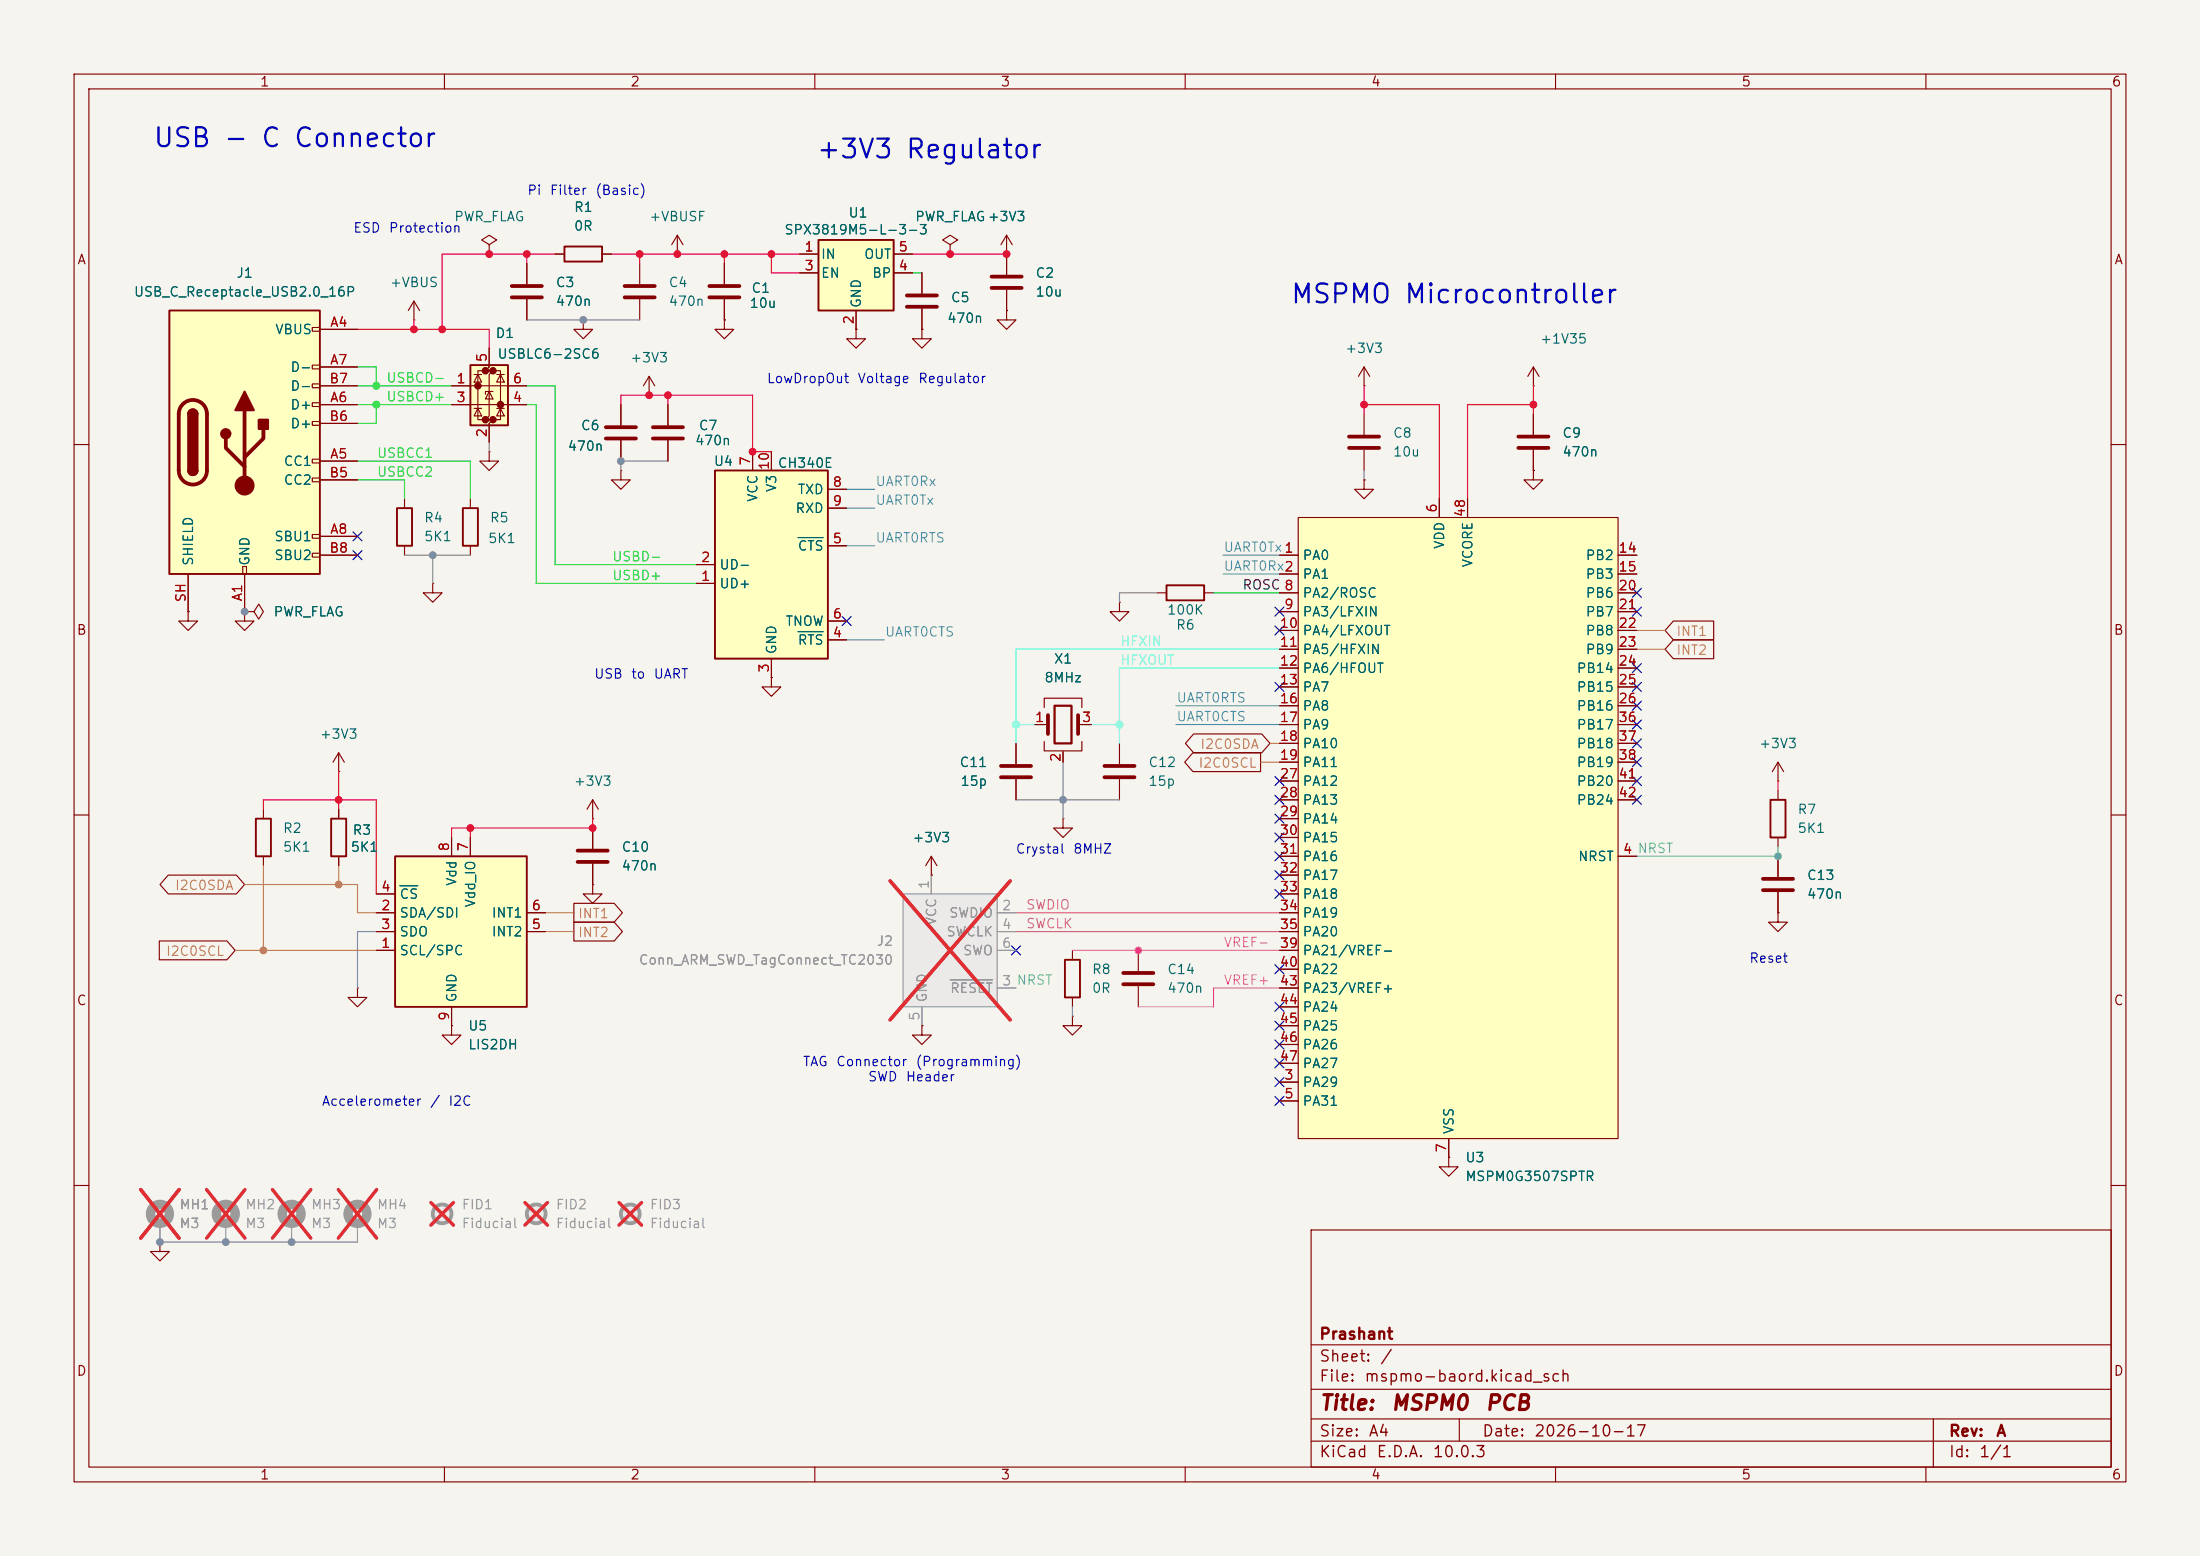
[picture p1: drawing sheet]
<svg xmlns="http://www.w3.org/2000/svg" width="297mm" height="210mm" viewBox="0 0 297 210" stroke-linecap="round" stroke-linejoin="round" font-family="sans-serif">
<path d="M0 0h297v210h-297z" fill="#f5f4ef" stroke="#f5f4ef" stroke-width=".14"/>
<g fill="none" stroke="#840000" stroke-width=".15">
<path d="M10 10h277v190h-277zM12 12h273v186h-273zM60 10v2M110 10v2M160 10v2M210 10v2M260 10v2M135.9 34.3h.1M135.9 31.8l-.8 1.2M135.9 31.8l.8 1.2M135.9 31.8v2.5M83.8 54.6v2.8"/>
<path d="M83.8 59.4v2.8M87.6 53.3h.1M87.6 50.8l-.7 1.3M87.6 50.8l.8 1.3M87.6 50.8v2.5M10 60h2M66 61v1.2h1.3l-1.3 1.3-1.2-1.3h1.2M66 61h.1M285 60h2M156.2 80h1.3M162.6 80h1.2M10 110h2"/>
<path d="M285 110h2M10 160h2M177 166h108v32h-108zM285 160h2M60 198v2M110 198v2M160 198v2M177 194.5h108M177 191.5h108M177 187.5h108M177 181.5h108M197 191.5v3"/>
<path d="M210 198v2M260 198v2M261 191.5v6.5"/>
</g>
<path d="M81.8 57.7h4.1M81.8 59.2h4.1" fill="none" stroke="#840000" stroke-width=".51"/>
<path d="M157.5 79h5.1v2h-5.1z" fill="none" stroke="#840000" stroke-width=".25"/>
<path d="M110.5 32.4h10.1v9.5h-10.1z" fill="#ffffc2"/>
<path d="M110.5 32.4h10.1v9.5h-10.1z" fill="none" stroke="#840000" stroke-width=".25"/>
<g fill="none" stroke="#840000" stroke-width=".15">
<path d="M107.9 34.3h2.6M107.9 36.8h2.6M120.6 34.3h2.6M120.6 36.8h2.6M124.5 36.8v2.8M135.9 34.3v2.8M135.9 39.1v2.8M115.6 44.5v1.2h1.2l-1.2 1.3-1.3-1.3h1.3M115.6 44.5h.1M115.6 41.9v2.6M124.5 44.5v1.2h1.2l-1.2 1.3-1.3-1.3h1.3M124.5 44.5h.1"/>
<path d="M124.5 41.7v2.8M135.9 41.9v1.3h1.3l-1.3 1.3-1.3-1.3h1.3M135.9 41.9h.1M104.1 91.4v1.3h1.3l-1.3 1.3-1.2-1.3h1.2M104.1 91.4h.1M45.7 104.1h.1M45.7 101.6l-.7 1.3M45.7 101.6l.8 1.3M45.7 101.6v2.5M80 110.5h.1M80 108l-.8 1.2M80 108l.8 1.2"/>
<path d="M80 108v2.5"/>
</g>
<path d="M122.4 39.9h4.1M133.9 38.9h4M133.9 37.3h4M122.4 41.4h4.1" fill="none" stroke="#840000" stroke-width=".51"/>
<path d="M96.5 63.5h15.3v25.4h-15.3z" fill="#ffffc2"/>
<path d="M53.6 68.6h2v5.1h-2zM96.5 63.5h15.3v25.4h-15.3zM34.5 110.5h2.1v5.1h-2.1zM44.7 110.5h2v5.1h-2zM239 108h2v5h-2z" fill="none" stroke="#840000" stroke-width=".25"/>
<g fill="none" stroke="#840000" stroke-width=".15">
<path d="M97.8 35.6v2.8M97.8 43.2v1.3h1.3l-1.3 1.2-1.3-1.2h1.3M97.8 43.2h.1M97.8 40.4v2.8M54.6 67.3v1.3M54.6 73.7v1.2M58.4 78.7v1.3h1.3l-1.3 1.3-1.3-1.3h1.3M58.4 78.7h.1M94 78.7h2.5M94 76.2h2.5M101.6 61v2.5M104.1 61v2.5"/>
<path d="M111.8 73.7h2.5M111.8 66h2.5M111.8 68.6h2.5M104.1 88.9v2.5M111.8 86.4h2.5M111.8 83.8h2.5M35.6 109.2v1.3M35.6 115.6v1.2M45.7 109.2v1.3M45.7 115.6v1.2M80 111.8v2.8M80 116.6v2.8"/>
<path d="M151.1 100.3v2.8M151.1 105.2v2.8M240 105.4h.1M240 102.9l-.7 1.2M240 102.9l.8 1.2M240 102.9v2.5M240 106.7v1.3M240 113v1.3M153.7 128.3v2.8M153.7 133.1v2.8"/>
</g>
<path d="M107.7 72.6h3.4M107.7 85.3h3.4" fill="none" stroke="#006464" stroke-width=".15"/>
<path d="M95.8 38.6h4M95.8 40.1h4M78 114.8h4M78 116.3h4M149.1 103.4h4.1M149.1 104.9h4.1M151.6 131.3h4.1M151.6 132.8h4.1" fill="none" stroke="#840000" stroke-width=".51"/>
<path d="M175.3 69.9h43.1v83.8h-43.1z" fill="#ffffc2"/>
<g fill="none" stroke="#840000" stroke-width=".15">
<path d="M172.7 74.9h2.6M172.7 77.5h2.6M175.3 69.9h43.1v83.8h-43.1zM194.3 67.3v2.6M198.1 67.3v2.6M218.4 74.9h2.6M218.4 77.5h2.6M172.7 80h2.6M172.7 82.6h2.6M172.7 85.1h2.6M172.7 87.6h2.6M172.7 90.2h2.6"/>
<path d="M172.7 92.7h2.6M172.7 95.3h2.6M172.7 97.8h2.6M218.4 80h2.6M218.4 82.6h2.6M218.4 85.1h2.6M218.4 87.6h2.6M218.4 90.2h2.6M218.4 92.7h2.6M218.4 95.3h2.6M218.4 97.8h2.6M172.7 115.6h2.6"/>
<path d="M172.7 100.3h2.6M172.7 102.9h2.6M172.7 105.4h2.6M172.7 108h2.6M172.7 110.5h2.6M172.7 113h2.6M172.7 118.1h2.6M218.4 115.6h2.6M218.4 100.3h2.6M218.4 102.9h2.6M218.4 105.4h2.6M218.4 108h2.6"/>
<path d="M172.7 120.7h2.6M172.7 123.2h2.6M172.7 125.7h2.6M172.7 130.8h2.6M172.7 135.9h2.6M172.7 138.4h2.6M172.7 128.3h2.6M172.7 133.4h2.6M172.7 146.1h2.6M172.7 148.6h2.6M172.7 141h2.6M172.7 143.5h2.6"/>
<path d="M195.6 156.2v1.3h1.2l-1.2 1.3-1.3-1.3h1.3M195.6 156.2h.1M195.6 153.7v2.5"/>
</g>
<path d="M22.9 41.9h20.3v35.6h-20.3z" fill="#ffffc2"/>
<g fill="none" stroke="#840000" stroke-width=".15">
<path d="M42.2 54.4h1v.5h-1zM42.2 44.2h1v.5h-1zM42.2 49.3h1v.5h-1zM42.2 51.8h1v.5h-1zM42.2 56.9h1v.5h-1zM43.2 44.5h5.1M43.2 54.6h5.1M43.2 49.5h5.1M43.2 57.2h5.1M43.2 52.1h5.1M207 55.9v2.8M25.4 77.5v5.1"/>
<path d="M32.8 76.5h.5v1h-.5zM33 77.5v5.1M42.2 62h1v.5h-1zM42.2 64.5h1v.5h-1zM42.2 72.1h1v.5h-1zM42.2 74.7h1v.5h-1zM43.2 62.2h5.1M43.2 72.4h5.1M43.2 64.8h5.1M43.2 74.9h5.1M207 63.5v1.3h1.3l-1.3 1.2-1.3-1.2h1.3M207 63.5h.1"/>
<path d="M207 60.7v2.8M25.4 82.6v1.2h1.3l-1.3 1.3-1.3-1.3h1.3M25.4 82.6h.1M33 82.6v1.2h1.3l-1.3 1.3-1.3-1.3h1.3M33 82.6h.1M33 82.6h1.3l.6-1.1 .7 1.1-.7 1-.6-1M240 115.6v2.8M240 123.2v1.3h1.3l-1.3 1.2-1.2-1.2h1.2M240 123.2h.1M240 120.4v2.8"/>
</g>
<path d="M22.9 41.9h20.3v35.6h-20.3zM25.4 55.9a.64 .64 0 0 1 .6-.7 .64 .64 0 0 1 .7 .7M25.4 63.5a.64 .64 0 0 0 .6 .6 .64 .64 0 0 0 .7-.6" fill="none" stroke="#840000" stroke-width=".25"/>
<path d="M24.7 54.5a1.9 1.9 0 0 1 2.1-.4 1.9 1.9 0 0 1 1.1 1.8v7.6a1.91 1.91 0 0 1-1.9 1.9 1.91 1.91 0 0 1-1.9-1.9v-7.6a1.9 1.9 0 0 1 .6-1.4zM30.5 59.2v1.3l2.5 2.5M33 55.4v10.1M35.6 57.9v1.3l-2.6 2.5M205 58.9h4M205 60.5h4M238 118.6h4.1M238 120.1h4.1" fill="none" stroke="#840000" stroke-width=".51"/>
<g fill="#840000" stroke="#840000" stroke-width=".25">
<path d="M25.4 55.9h1.3v7.6h-1.3z"/>
<path d="M25.6 55.4a.64 .64 0 0 1 .7-.1 .64 .64 0 0 1 .4 .6h-1.3z"/>
<path d="M25.4 63.5h1.3a.64 .64 0 0 1-.7 .6 .64 .64 0 0 1-.6-.6z"/>
<path d="M33 52.8l1.3 2.6h-2.6z"/>
<path d="M34.9 56.6h1.3v1.3h-1.3z"/>
<circle cx="30.5" cy="58.5" r=".63"/>
</g>
<circle cx="33" cy="65.5" r="1.27" fill="#840000" stroke="#840000" stroke-width=".15"/>
<circle cx="48.3" cy="163.8" r="1.27" fill="none" stroke="#9c9b98" stroke-width="1.3"/>
<path d="M48.3 165.1v2.5" fill="none" stroke="#9c9b98" stroke-width=".15"/>
<path d="M45.7 160.6l5.2 6.5M50.9 160.6l-5.2 6.5M58.2 162.3l3 3.1M61.2 162.3l-3 3.1M70.9 162.3l3 3.1M73.9 162.3l-3 3.1M83.6 162.3l3 3.1M86.6 162.3l-3 3.1" fill="none" stroke="#e12e31" stroke-width=".46"/>
<g fill="#ebeae8" stroke="#ebeae8" stroke-width=".14">
<circle cx="59.7" cy="163.8" r="1.27"/>
<circle cx="72.4" cy="163.8" r="1.27"/>
<circle cx="85.1" cy="163.8" r="1.27"/>
</g>
<g fill="none" stroke="#9c9b98" stroke-width=".51">
<circle cx="59.7" cy="163.8" r="1.27"/>
<circle cx="72.4" cy="163.8" r="1.27"/>
<circle cx="85.1" cy="163.8" r="1.27"/>
</g>
<path d="M121.9 120.7h12.7v15.2h-12.7z" fill="#ebeae8"/>
<path d="M125.7 118.1v2.6M121.9 120.7h12.7v15.2h-12.7zM124.5 135.9v2.5M134.6 123.2h2.6M134.6 133.4h2.6M134.6 125.7h2.6M134.6 128.3h2.6" fill="none" stroke="#9c9b98" stroke-width=".15"/>
<path d="M128.3 132.2h5.7" fill="none" stroke="#939391" stroke-width=".15"/>
<path d="M120.2 118.9l16.2 18.7M136.4 118.9l-16.2 18.7" fill="none" stroke="#e12e31" stroke-width=".46"/>
<path d="M55.9 43.2h.1M55.9 40.6l-.8 1.3M55.9 40.6l.7 1.3M55.9 40.6v2.6" fill="none" stroke="#840000" stroke-width=".15"/>
<path d="M63.5 49.3h5.1v8.1h-5.1z" fill="#ffffc2"/>
<g fill="#840000" stroke="#840000" stroke-width=".51">
<circle cx="64.5" cy="52.1" r=".25"/>
<circle cx="65.5" cy="50" r=".25"/>
<circle cx="65.5" cy="56.6" r=".25"/>
<circle cx="66.5" cy="50" r=".25"/>
<circle cx="66.5" cy="56.6" r=".25"/>
<circle cx="67.6" cy="54.6" r=".25"/>
</g>
<g fill="none" stroke="#840000" stroke-width=".15">
<path d="M61 52.1h10.1M61 54.6h10.1M64 55.1h1M64 50.5h1M64.5 50.5l.5 1.1h-1zM64.5 55.1l.5 1h-1zM65.5 50h-1v6.6h1M66 47v2.5l-.5 .5h1l-.5 .5v5.6l-.5 .5h1l-.5 .6v2.5M66 52.8l.5 1h-1zM66.5 52.8h-1v.4M66.5 50h1.1v6.6h-1.1M67.1 55.1h1"/>
<path d="M67.1 50.5h1M67.6 50.5l.5 1.1h-1zM67.6 55.1l.5 1h-1zM184.1 55.9v2.8M184.1 60.7v2.8M151.1 81.3v1.3h1.3l-1.3 1.2-1.2-1.2h1.2M151.1 81.3h.1M48.3 133.4v1.2h1.2l-1.2 1.3-1.3-1.3h1.3M48.3 133.4h.1M21.6 167.6v1.3h1.3l-1.3 1.3-1.3-1.3h1.3M21.6 167.6h.1"/>
</g>
<path d="M63.5 49.3h5.1v8.1h-5.1z" fill="none" stroke="#840000" stroke-width=".25"/>
<path d="M182.1 58.9h4.1M182.1 60.5h4.1" fill="none" stroke="#840000" stroke-width=".51"/>
<g fill="none" stroke="#9c9b98" stroke-width="1.3">
<circle cx="21.6" cy="163.8" r="1.27"/>
<circle cx="30.5" cy="163.8" r="1.27"/>
<circle cx="39.4" cy="163.8" r="1.27"/>
</g>
<path d="M21.6 165.1v2.5M30.5 165.1v2.5M39.4 165.1v2.5" fill="none" stroke="#9c9b98" stroke-width=".15"/>
<path d="M19 160.6l5.2 6.5M24.2 160.6l-5.2 6.5M27.9 160.6l5.2 6.5M33.1 160.6l-5.2 6.5M36.8 160.6l5.2 6.5M42 160.6l-5.2 6.5" fill="none" stroke="#e12e31" stroke-width=".46"/>
<path d="M53.3 115.6h17.8v20.3h-17.8z" fill="#ffffc2"/>
<path d="M76.2 33.3h5.1v2h-5.1zM62.5 68.6h2v5.1h-2zM53.3 115.6h17.8v20.3h-17.8zM143.8 129.5h2v5.1h-2z" fill="none" stroke="#840000" stroke-width=".25"/>
<g fill="none" stroke="#840000" stroke-width=".15">
<path d="M66 33l1.1-.6-1.1-.6-1 .6 1 .6v1.3M66 34.3h.1M71.1 35.6v2.8M74.9 34.3h1.3M81.3 34.3h1.2M86.4 35.6v2.8M91.4 34.3h.1M91.4 31.8l-.7 1.2M91.4 31.8l.8 1.2M91.4 31.8v2.5M97.8 35.6v2.8M107.9 34.3h2.6"/>
<path d="M107.9 36.8h2.6M120.6 34.3h2.6M120.6 36.8h2.6M124.5 36.8v2.8M128.3 33l1-.6-1-.6-1 .6 1 .6v1.3M128.3 34.3h.1M135.9 34.3h.1M135.9 34.3v2.8M135.9 39.1v2.8M43.2 44.5h5.1M43.2 54.6h5.1M43.2 49.5h5.1"/>
<path d="M43.2 57.2h5.1M43.2 52.1h5.1M61 54.6h2.5M61 52.1h2.5M66 47v2.5M66 57.2v2.5M68.6 54.6h2.5M68.6 52.1h2.5M71.1 40.4v2.8M78.7 43.2v1.3h1.3l-1.3 1.2-1.2-1.2h1.2M78.7 43.2h.1M83.8 54.6v2.8"/>
<path d="M83.8 59.4v2.8M86.4 40.4v2.8M90.2 54.6v2.8M90.2 59.4v2.8M97.8 43.2h.1M97.8 40.4v2.8M115.6 44.5h.1M115.6 41.9v2.6M124.5 44.5h.1M124.5 41.7v2.8M135.9 41.9h.1M184.1 52.1h.1"/>
<path d="M184.1 49.5l-.7 1.3M184.1 49.5l.8 1.3M184.1 49.5v2.6M207 52.1h.1M207 49.5l-.8 1.3M207 49.5l.8 1.3M207 49.5v2.6M207 55.9v2.8M25.4 77.5v5.1M33 77.5v5.1M43.2 62.2h5.1M43.2 72.4h5.1"/>
<path d="M43.2 64.8h5.1M43.2 74.9h5.1M63.5 67.3v1.3M63.5 73.7v1.2M83.8 63.5v1.3h1.3l-1.3 1.2-1.3-1.2h1.3M83.8 63.5h.1M94 78.7h2.5M94 76.2h2.5M101.6 61v2.5M104.1 61v2.5M111.8 73.7h2.5M111.8 66h2.5"/>
<path d="M111.8 68.6h2.5M172.7 74.9h2.6M172.7 77.5h2.6M184.1 64.8v1.2h1.3l-1.3 1.3-1.2-1.3h1.2M184.1 64.8h.1M194.3 67.3v2.6M198.1 67.3v2.6M207 63.5h.1M207 60.7v2.8M218.4 74.9h2.6M218.4 77.5h2.6M25.4 82.6h.1"/>
<path d="M33 82.6h.1M104.1 91.4h.1M104.1 88.9v2.5M111.8 86.4h2.5M111.8 83.8h2.5M139.7 97.8h1.8M141 95.5v-1.3h5v1.3M145.5 97.8h1.8M161.1 99.1h9.2l1.1 1.2-1.1 1.3h-9.2l-1.1-1.3zM172.7 97.8h2.6M172.7 80h2.6M172.7 82.6h2.6"/>
<path d="M172.7 85.1h2.6M172.7 87.6h2.6M172.7 90.2h2.6M172.7 92.7h2.6M172.7 95.3h2.6M218.4 97.8h2.6M218.4 80h2.6M218.4 82.6h2.6M218.4 85.1h2.6M218.4 87.6h2.6M218.4 90.2h2.6M218.4 92.7h2.6"/>
<path d="M218.4 95.3h2.6M225.9 86.4h5.4v2.5h-5.4l-1.1-1.3zM225.9 83.8h5.4v2.6h-5.4l-1.1-1.3zM22.7 118.1h9.2l1.1 1.3-1.1 1.3h-9.2l-1.1-1.3zM45.7 109.2v1.3M45.7 115.6v1.2M61 113v2.6M63.5 113v2.6M80 119.4v1.3h1.3l-1.3 1.2-1.3-1.2h1.3M80 119.4h.1M80 111.8v2.8M80 116.6v2.8"/>
<path d="M125.7 118.1h.1M125.7 115.6l-.7 1.2M125.7 115.6l.8 1.2M125.7 115.6v2.5M137.2 100.3v2.8M137.2 105.2v2.8M141 100.1v1.2h5v-1.2M143.5 110.5v1.3h1.3l-1.3 1.2-1.3-1.2h1.3M143.5 110.5h.1M143.5 101.3v1.6M161 101.6h9.2v2.5h-9.2l-1.1-1.2zM172.7 115.6h2.6"/>
<path d="M172.7 100.3h2.6M172.7 102.9h2.6M172.7 105.4h2.6M172.7 108h2.6M172.7 110.5h2.6M172.7 113h2.6M172.7 118.1h2.6M218.4 115.6h2.6M218.4 100.3h2.6M218.4 102.9h2.6M218.4 105.4h2.6M218.4 108h2.6"/>
<path d="M240 115.6v2.8M21.5 127h9.1l1.1 1.3-1.1 1.2h-9.1zM50.8 128.3h2.5M50.8 123.2h2.5M50.8 125.7h2.5M50.8 120.7h2.5M61 138.4v1.3h1.2l-1.2 1.3-1.3-1.3h1.3M61 138.4h.1M61 135.9v2.5M71.1 123.2h2.6M71.1 125.7h2.6M77.5 121.9h5.4l1.1 1.3-1.1 1.3h-5.4z"/>
<path d="M77.5 124.5h5.4l1.1 1.2-1.1 1.3h-5.4zM124.5 138.4v1.3h1.2l-1.2 1.3-1.3-1.3h1.3M124.5 138.4h.1M144.8 137.2v1.2h1.2l-1.2 1.3-1.3-1.3h1.3M144.8 137.2h.1M144.8 128.3v1.2M144.8 134.6v1.3M172.7 128.3h2.6M172.7 123.2h2.6M172.7 125.7h2.6M172.7 120.7h2.6M172.7 130.8h2.6"/>
<path d="M172.7 135.9h2.6M172.7 138.4h2.6M172.7 133.4h2.6M240 123.2h.1M240 120.4v2.8M172.7 146.1h2.6M172.7 148.6h2.6M172.7 141h2.6M172.7 143.5h2.6M195.6 156.2h.1M195.6 153.7v2.5M21.6 167.6h.1"/>
</g>
<path d="M107.7 72.6h3.4M107.7 85.3h3.4M54 119.5h2.4" fill="none" stroke="#006464" stroke-width=".15"/>
<path d="M69.1 38.6h4.1M84.3 38.6h4.1M69.1 40.1h4.1M84.3 40.1h4.1M88.1 57.7h4.1M88.1 59.2h4.1M141.5 96.5v2.6M145.5 96.5v2.6M135.1 103.4h4.1M135.1 104.9h4.1" fill="none" stroke="#840000" stroke-width=".51"/>
<path d="M142.4 95.3h2.3v5h-2.3z" fill="none" stroke="#840000" stroke-width=".3"/>
<path d="M66 59.7v1.3M71.1 43.2h15.3M54.6 74.9h8.9M58.4 74.9v3.8M90.2 62.2h-6.4v1.3M184.1 63.5v1.3M156.2 80h-5.1v1.3M137.2 108h13.9M143.5 102.9v7.6M50.8 125.7h-2.5v7.7M144.8 135.9v1.3M21.6 167.6h26.7" fill="none" stroke="#808080" stroke-width=".15"/>
<path d="M144.8 128.3h27.9M172.7 133.4h-8.9v2.5h-10.1" fill="none" stroke="#ec2dff" stroke-width=".15"/>
<path d="M114.3 73.7h3.8M114.3 66h3.8M114.3 68.6h3.8M165.1 74.9h7.6M165.1 77.5h7.6M114.3 86.4h5.1M158.7 95.3h14M158.7 97.8h14" fill="none" stroke="#428aff" stroke-width=".15"/>
<g fill="none" stroke="#ff0431" stroke-width=".15">
<path d="M71.1 34.3v1.3M74.9 34.3h-15.2v10.2M82.5 34.3h25.4M86.4 34.3v1.3M97.8 34.3v1.3M104.1 34.3v2.5h3.8M123.2 34.3h12.7M48.3 44.5h17.7v2.5M55.9 43.2v1.3M83.8 54.6v-1.3h17.8v7.7h2.5M90.2 53.3v1.3M184.1 52.1v3.8"/>
<path d="M184.1 54.6h10.2v12.7M207 52.1v3.8M207 54.6h-8.9v12.7M35.6 109.2v-1.2h15.2v12.7M45.7 104.1v5.1M63.5 111.8v1.2M80 110.5v1.3h-19v1.2M240 105.4v1.3"/>
</g>
<path d="M221 85.1h3.8M221 87.6h3.8M33 119.4h15.3v3.8h2.5M35.6 116.8v11.5M45.7 116.8v2.6M170.2 102.9h2.5M171.4 100.3h1.3M31.7 128.3h19.1M73.7 123.2h3.8M73.7 125.7h3.8" fill="none" stroke="#c89337" stroke-width=".15"/>
<path d="M48.3 49.5h2.5v2.6M48.3 54.6h12.7M48.3 52.1h12.7M50.8 54.6v2.6h-2.5M71.1 54.6h1.3v24.1h21.6M71.1 52.1h3.8v24.1h19.1M48.3 62.2h15.2v5.1M48.3 64.8h6.3v2.5" fill="none" stroke="#11de22" stroke-width=".15"/>
<path d="M137.2 97.8h2.5M147.3 97.8h3.8M172.7 87.6h-35.5v12.7M172.7 90.2h-21.6v10.1" fill="none" stroke="#26ffe0" stroke-width=".15"/>
<path d="M123.2 36.8h1.3M163.8 80h8.9" fill="none" stroke="#009600" stroke-width=".15"/>
<path d="M137.2 123.2h35.5M137.2 125.7h35.5" fill="none" stroke="#cc569b" stroke-width=".15"/>
<path d="M240 114.3v1.3h-19" fill="none" stroke="#4ad7a0" stroke-width=".15"/>
<g fill="none" stroke="#000084" stroke-width=".15">
<path d="M47.7 74.3l1.2 1.2M47.7 71.8l1.2 1.2M48.9 74.3l-1.2 1.2M48.9 71.8l-1.2 1.2M220.4 79.4l1.2 1.2M221.6 79.4l-1.2 1.2M113.7 83.2l1.2 1.2M114.9 83.2l-1.2 1.2M172.1 92.1l1.2 1.2M172.1 81.9l1.2 1.3M172.1 84.5l1.2 1.2M173.3 92.1l-1.2 1.2"/>
<path d="M173.3 81.9l-1.2 1.3M173.3 84.5l-1.2 1.2M220.4 81.9l1.2 1.3M220.4 92.1l1.2 1.2M220.4 89.6l1.2 1.2M220.4 94.6l1.2 1.3M220.4 99.7l1.2 1.2M220.4 97.2l1.2 1.2M221.6 81.9l-1.2 1.3M221.6 89.6l-1.2 1.2M221.6 97.2l-1.2 1.2M221.6 94.6l-1.2 1.3"/>
<path d="M221.6 99.7l-1.2 1.2M221.6 92.1l-1.2 1.2M172.1 104.8l1.2 1.2M172.1 107.3l1.2 1.3M172.1 112.4l1.2 1.2M172.1 117.5l1.2 1.2M172.1 115l1.2 1.2M172.1 109.9l1.2 1.2M173.3 104.8l-1.2 1.2M173.3 107.3l-1.2 1.3M173.3 112.4l-1.2 1.2M173.3 117.5l-1.2 1.2"/>
<path d="M173.3 115l-1.2 1.2M173.3 109.9l-1.2 1.2M220.4 102.3l1.2 1.2M220.4 104.8l1.2 1.2M220.4 107.3l1.2 1.3M221.6 102.3l-1.2 1.2M221.6 104.8l-1.2 1.2M221.6 107.3l-1.2 1.3M136.6 127.7l1.2 1.2M137.8 127.7l-1.2 1.2M172.1 135.3l1.2 1.2M172.1 120l1.2 1.3"/>
<path d="M172.1 137.8l1.2 1.2M172.1 130.2l1.2 1.2M173.3 135.3l-1.2 1.2M173.3 120l-1.2 1.3M173.3 137.8l-1.2 1.2M173.3 130.2l-1.2 1.2M172.1 145.4l1.2 1.3M172.1 142.9l1.2 1.2M172.1 140.4l1.2 1.2M172.1 148l1.2 1.2M173.3 145.4l-1.2 1.3M173.3 142.9l-1.2 1.2"/>
<path d="M173.3 140.4l-1.2 1.2M173.3 148l-1.2 1.2"/>
</g>
<path d="M125.7 118.1v2.6M124.5 135.9v2.5M134.6 123.2h2.6M134.6 133.4h2.6M134.6 125.7h2.6M134.6 128.3h2.6M21.6 165.1v2.5" fill="none" stroke="#9c9b98" stroke-width=".15"/>
<path d="M120.2 118.9l16.2 18.7M136.4 118.9l-16.2 18.7M19 160.6l5.2 6.5M24.2 160.6l-5.2 6.5" fill="none" stroke="#e12e31" stroke-width=".46"/>
<path d="M128.3 132.2h5.7" fill="none" stroke="#939391" stroke-width=".15"/>
<g fill="#ff0431" stroke="#ff0431" stroke-width=".14">
<circle cx="55.9" cy="44.5" r=".46"/>
<circle cx="59.7" cy="44.5" r=".46"/>
<circle cx="66" cy="34.3" r=".46"/>
<circle cx="91.4" cy="34.3" r=".46"/>
<circle cx="86.4" cy="34.3" r=".46"/>
<circle cx="71.1" cy="34.3" r=".46"/>
<circle cx="97.8" cy="34.3" r=".46"/>
<circle cx="104.1" cy="34.3" r=".46"/>
<circle cx="128.3" cy="34.3" r=".46"/>
<circle cx="135.9" cy="34.3" r=".46"/>
<circle cx="45.7" cy="108" r=".46"/>
<circle cx="63.5" cy="111.8" r=".46"/>
<circle cx="80" cy="111.8" r=".46"/>
<circle cx="87.6" cy="53.3" r=".46"/>
<circle cx="90.2" cy="53.3" r=".46"/>
<circle cx="101.6" cy="61" r=".46"/>
<circle cx="207" cy="54.6" r=".46"/>
<circle cx="184.1" cy="54.6" r=".46"/>
</g>
<g fill="#808080" stroke="#808080" stroke-width=".14">
<circle cx="58.4" cy="74.9" r=".46"/>
<circle cx="39.4" cy="167.6" r=".46"/>
<circle cx="21.6" cy="167.6" r=".46"/>
<circle cx="30.5" cy="167.6" r=".46"/>
<circle cx="78.7" cy="43.2" r=".46"/>
<circle cx="33" cy="82.6" r=".46"/>
<circle cx="83.8" cy="62.2" r=".46"/>
<circle cx="143.5" cy="108" r=".46"/>
</g>
<g fill="#11de22" stroke="#11de22" stroke-width=".14">
<circle cx="50.8" cy="52.1" r=".46"/>
<circle cx="50.8" cy="54.6" r=".46"/>
</g>
<g fill="#c89337" stroke="#c89337" stroke-width=".14">
<circle cx="35.6" cy="128.3" r=".46"/>
<circle cx="45.7" cy="119.4" r=".46"/>
</g>
<g fill="#26ffe0" stroke="#26ffe0" stroke-width=".14">
<circle cx="137.2" cy="97.8" r=".46"/>
<circle cx="151.1" cy="97.8" r=".46"/>
</g>
<circle cx="240" cy="115.6" r=".46" fill="#4ad7a0" stroke="#4ad7a0" stroke-width=".14"/>
<circle cx="153.7" cy="128.3" r=".46" fill="#ec2dff" stroke="#ec2dff" stroke-width=".14"/>
<g font-size="2.5" fill="#0000c2">
<text x="20.5" y="20.5">USB - C Connector</text>
<text x="110.1" y="22">+3V3 Regulator</text>
<text x="174.1" y="41.6">MSPMO Microcontroller</text>
</g>
<g font-size="2" fill="#840000">
<text x="178" y="190.8">Title:</text>
<text x="187.7" y="190.8">MSPM0</text>
<text x="200.4" y="190.8">PCB</text>
</g>
<g font-size="1.5" fill="#840000">
<text x="178" y="184.2">Sheet:</text>
<text x="178" y="181.2">Prashant</text>
<text x="186.2" y="184.2">/</text>
<text x="178" y="186.9">File:</text>
<text x="184.1" y="186.9">mspmo-baord.kicad_sch</text>
<text x="178" y="197.1">KiCad</text>
<text x="178" y="194.3">Size:</text>
<text x="184.7" y="194.3">A4</text>
<text x="185.7" y="197.1">E.D.A.</text>
<text x="193.3" y="197.1">10.0.3</text>
<text x="200" y="194.3">Date:</text>
<text x="207" y="194.3">2026-10-17</text>
<text x="263" y="194.3">Rev:</text>
<text x="263" y="197.1">Id:</text>
<text x="267.1" y="197.1">1/1</text>
<text x="269.4" y="194.3">A</text>
</g>
<g font-size="1.3" fill="#840000">
<text x="35" y="12">1</text>
<text x="85" y="12">2</text>
<text x="135" y="12">3</text>
<text x="185" y="12">4</text>
<text x="235" y="12">5</text>
<text x="285" y="12">6</text>
<text x="10.3" y="36">A</text>
<text x="285.3" y="36">A</text>
<text x="10.3" y="86">B</text>
<text x="285.3" y="86">B</text>
<text x="10.3" y="136">C</text>
<text x="285.3" y="136">C</text>
<text x="10.3" y="186">D</text>
<text x="285.3" y="186">D</text>
<text x="35" y="200">1</text>
<text x="85" y="200">2</text>
<text x="135" y="200">3</text>
<text x="185" y="200">4</text>
<text x="235" y="200">5</text>
<text x="285" y="200">6</text>
</g>
<g font-size="1.3" fill="#0000c2">
<text x="71.1" y="26.6">Pi</text>
<text x="74.1" y="26.6">Filter</text>
<text x="80.3" y="26.6">(Basic)</text>
<text x="47.6" y="31.7">ESD</text>
<text x="52.4" y="31.7">Protection</text>
<text x="103.4" y="52">LowDropOut</text>
<text x="115.7" y="52">Voltage</text>
<text x="123.9" y="52">Regulator</text>
<text x="80.1" y="91.9">USB</text>
<text x="85.1" y="91.9">to</text>
<text x="88.1" y="91.9">UART</text>
<text x="137" y="115.5">Crystal</text>
<text x="144.8" y="115.5">8MHZ</text>
<text x="236.1" y="130.3">Reset</text>
<text x="43.4" y="149.6">Accelerometer</text>
<text x="57.9" y="149.6">/</text>
<text x="60.4" y="149.6">I2C</text>
<text x="108.3" y="144.2">TAG</text>
<text x="112.8" y="144.2">Connector</text>
<text x="117.1" y="146.3">SWD</text>
<text x="122.2" y="146.3">Header</text>
<text x="123.5" y="144.2">(Programming)</text>
</g>
<g font-size="1.3" fill="#006464">
<text x="77.4" y="28.9">R1</text>
<text x="114.5" y="29.7">U1</text>
<text x="61.2" y="30.2">PWR_FLAG</text>
<text x="77.4" y="31.5">0R</text>
<text x="87.6" y="30.2">+VBUSF</text>
<text x="105.8" y="32">SPX3819M5-L-3-3</text>
<text x="110.7" y="35.3">IN</text>
<text x="116.6" y="35.3">OUT</text>
<text x="123.5" y="30.2">PWR_FLAG+3V3</text>
<text x="18" y="40.3">USB_C_Receptacle_USB2.0_16P</text>
<text x="31.8" y="37.8">J1</text>
<text x="52.5" y="39.1">+VBUS</text>
<text x="74.9" y="39.1">C3</text>
<text x="74.9" y="41.6">470n</text>
<text x="90.2" y="39.1">C4</text>
<text x="90.2" y="41.6">470n</text>
<text x="101.1" y="41.9">10u</text>
<text x="101.4" y="39.8">C1</text>
<text x="110.7" y="37.8">EN</text>
<text x="116.5" y="41.7" transform="rotate(-90 116.5 41.7)">GND</text>
<text x="117.7" y="37.8">BP</text>
<text x="128.3" y="41.1">C5</text>
<text x="139.7" y="37.8">C2</text>
<text x="139.7" y="40.3">10u</text>
<text x="37.1" y="45.4">VBUS</text>
<text x="66.8" y="45.9">D1</text>
<text x="127.8" y="43.9">470n</text>
<text x="181.5" y="48">+3V3</text>
<text x="207.8" y="46.7">+1V35</text>
<text x="39.1" y="50.5">D-</text>
<text x="39.1" y="53">D-</text>
<text x="67.1" y="48.7">USBLC6-2SC6</text>
<text x="85" y="49.2">+3V3</text>
<text x="39.1" y="55.6">D+</text>
<text x="39.1" y="58.1">D+</text>
<text x="78.3" y="58.4">C6</text>
<text x="94.2" y="58.4">C7</text>
<text x="188" y="59.4">C8</text>
<text x="210.8" y="59.4">C9</text>
<text x="38.2" y="63.2">CC1</text>
<text x="38.2" y="65.7">CC2</text>
<text x="76.5" y="61.2">470n</text>
<text x="93.7" y="60.4">470n</text>
<text x="96.3" y="63.2">U4</text>
<text x="104.9" y="63.5">CH340E</text>
<text x="188" y="61.9">10u</text>
<text x="210.8" y="61.9">470n</text>
<text x="57.2" y="70.8">R4</text>
<text x="66" y="70.8">R5</text>
<text x="102.6" y="67.8" transform="rotate(-90 102.6 67.8)">VCC</text>
<text x="105.1" y="66.5" transform="rotate(-90 105.1 66.5)">V3</text>
<text x="107.3" y="69.6">RXD</text>
<text x="107.6" y="67">TXD</text>
<text x="26.4" y="76.5" transform="rotate(-90 26.4 76.5)">SHIELD</text>
<text x="34" y="76.5" transform="rotate(-90 34 76.5)">GND</text>
<text x="36.9" y="73.4">SBU1</text>
<text x="36.9" y="75.9">SBU2</text>
<text x="57.2" y="73.4">5K1</text>
<text x="65.8" y="73.6">5K1</text>
<text x="97" y="77.2">UD-</text>
<text x="107.6" y="74.6">CTS</text>
<text x="175.8" y="75.9">PA0</text>
<text x="195.3" y="74.2" transform="rotate(-90 195.3 74.2)">VDD</text>
<text x="199.1" y="76.7" transform="rotate(-90 199.1 76.7)">VCORE</text>
<text x="214" y="75.9">PB2</text>
<text x="36.8" y="83.5">PWR_FLAG</text>
<text x="97" y="79.7">UD+</text>
<text x="157.5" y="83.3">100K</text>
<text x="175.8" y="78.4">PA1</text>
<text x="175.8" y="81">PA2/ROSC</text>
<text x="175.8" y="83.5">PA3/LFXIN</text>
<text x="214" y="78.4">PB3</text>
<text x="214" y="81">PB6</text>
<text x="214" y="83.5">PB7</text>
<text x="105.1" y="88.4" transform="rotate(-90 105.1 88.4)">GND</text>
<text x="106" y="84.8">TNOW</text>
<text x="107.6" y="87.3">RTS</text>
<text x="142.2" y="89.9">X1</text>
<text x="158.7" y="85.3">R6</text>
<text x="175.8" y="86.1">PA4/LFXOUT</text>
<text x="175.8" y="88.6">PA5/HFXIN</text>
<text x="214" y="86.1">PB8</text>
<text x="214" y="88.6">PB9</text>
<text x="140.9" y="92.4">8MHz</text>
<text x="175.8" y="91.1">PA6/HFOUT</text>
<text x="175.8" y="93.7">PA7</text>
<text x="212.8" y="91.1">PB14</text>
<text x="212.8" y="93.7">PB15</text>
<text x="43.1" y="100">+3V3</text>
<text x="175.8" y="96.2">PA8</text>
<text x="175.8" y="98.8">PA9</text>
<text x="175.8" y="101.3">PA10</text>
<text x="212.8" y="96.2">PB16</text>
<text x="212.8" y="98.8">PB17</text>
<text x="212.8" y="101.3">PB18</text>
<text x="237.4" y="101.3">+3V3</text>
<text x="77.4" y="106.4">+3V3</text>
<text x="129.4" y="103.8">C11</text>
<text x="129.6" y="106.4">15p</text>
<text x="154.9" y="103.8">C12</text>
<text x="154.9" y="106.4">15p</text>
<text x="175.8" y="103.8">PA11</text>
<text x="175.8" y="106.4">PA12</text>
<text x="212.8" y="103.8">PB19</text>
<text x="212.8" y="106.4">PB20</text>
<text x="38.1" y="112.7">R2</text>
<text x="47.5" y="113">R3</text>
<text x="175.8" y="108.9">PA13</text>
<text x="175.8" y="111.5">PA14</text>
<text x="212.8" y="108.9">PB24</text>
<text x="242.6" y="110.2">R7</text>
<text x="242.6" y="112.7">5K1</text>
<text x="38.1" y="115.3">5K1</text>
<text x="47.3" y="115.3">5K1</text>
<text x="61.9" y="119.7" transform="rotate(-90 61.9 119.7)">Vdd</text>
<text x="83.8" y="117.8">470n</text>
<text x="83.8" y="115.3">C10</text>
<text x="123.1" y="114">+3V3</text>
<text x="175.8" y="114">PA15</text>
<text x="175.8" y="116.5">PA16</text>
<text x="175.8" y="119.1">PA17</text>
<text x="213" y="116.5">NRST</text>
<text x="243.8" y="119.1">C13</text>
<text x="53.8" y="124.2">SDA/SDI</text>
<text x="53.8" y="121.6">CS</text>
<text x="64.5" y="122.6" transform="rotate(-90 64.5 122.6)">Vdd_IO</text>
<text x="66.3" y="124.2">INT1</text>
<text x="175.8" y="121.6">PA18</text>
<text x="175.8" y="124.2">PA19</text>
<text x="243.8" y="121.6">470n</text>
<text x="53.8" y="129.2">SCL/SPC</text>
<text x="53.8" y="126.7">SDO</text>
<text x="66.3" y="126.7">INT2</text>
<text x="147.3" y="131.8">R8</text>
<text x="157.5" y="131.8">C14</text>
<text x="175.8" y="126.7">PA20</text>
<text x="175.8" y="131.8">PA22</text>
<text x="175.8" y="129.2">PA21/VREF-</text>
<text x="61.9" y="135.4" transform="rotate(-90 61.9 135.4)">GND</text>
<text x="147.3" y="134.3">0R</text>
<text x="157.5" y="134.3">470n</text>
<text x="175.8" y="136.9">PA24</text>
<text x="175.8" y="134.3">PA23/VREF+</text>
<text x="63.1" y="139.4">U5</text>
<text x="63.1" y="141.9">LIS2DH</text>
<text x="175.8" y="139.4">PA25</text>
<text x="175.8" y="141.9">PA26</text>
<text x="175.8" y="147">PA29</text>
<text x="175.8" y="149.6">PA31</text>
<text x="175.8" y="144.5">PA27</text>
<text x="196.6" y="153.2" transform="rotate(-90 196.6 153.2)">VSS</text>
<text x="197.7" y="159.7">MSPM0G3507SPTR</text>
<text x="197.7" y="157.2">U3</text>
</g>
<g font-size="1.3" fill="#a90000">
<text x="108.5" y="34.3">1</text>
<text x="121.2" y="34.3">5</text>
<text x="108.5" y="36.8">3</text>
<text x="121.2" y="36.8">4</text>
<text x="44.5" y="44.4">A4</text>
<text x="115.5" y="43.9" transform="rotate(-90 115.5 43.9)">2</text>
<text x="44.4" y="52">B7</text>
<text x="44.5" y="49.5">A7</text>
<text x="61.5" y="52">1</text>
<text x="66" y="49" transform="rotate(-90 66 49)">5</text>
<text x="69.1" y="52">6</text>
<text x="44.4" y="57.1">B6</text>
<text x="44.5" y="54.6">A6</text>
<text x="61.5" y="54.6">3</text>
<text x="66" y="59.1" transform="rotate(-90 66 59.1)">2</text>
<text x="69.1" y="54.6">4</text>
<text x="44.4" y="64.7">B5</text>
<text x="44.5" y="62.2">A5</text>
<text x="101.6" y="62.9" transform="rotate(-90 101.6 62.9)">7</text>
<text x="104.1" y="63.5" transform="rotate(-90 104.1 63.5)">10</text>
<text x="112.3" y="66">8</text>
<text x="112.3" y="68.6">9</text>
<text x="194.3" y="69.3" transform="rotate(-90 194.3 69.3)">6</text>
<text x="198.1" y="69.9" transform="rotate(-90 198.1 69.9)">48</text>
<text x="44.4" y="74.9">B8</text>
<text x="44.5" y="72.4">A8</text>
<text x="94.5" y="76.2">2</text>
<text x="112.3" y="73.6">5</text>
<text x="173.3" y="74.9">1</text>
<text x="173.3" y="77.4">2</text>
<text x="218.4" y="74.9">14</text>
<text x="218.4" y="77.4">15</text>
<text x="25.4" y="81.4" transform="rotate(-90 25.4 81.4)">SH</text>
<text x="33" y="81.3" transform="rotate(-90 33 81.3)">A1</text>
<text x="94.5" y="78.7">1</text>
<text x="112.3" y="83.8">6</text>
<text x="173.3" y="82.5">9</text>
<text x="173.3" y="80">8</text>
<text x="218.4" y="80">20</text>
<text x="218.4" y="82.5">21</text>
<text x="112.3" y="86.3">4</text>
<text x="172.7" y="85.1">10</text>
<text x="172.7" y="87.6">11</text>
<text x="218.4" y="85.1">22</text>
<text x="218.4" y="87.6">23</text>
<text x="104.1" y="90.9" transform="rotate(-90 104.1 90.9)">3</text>
<text x="172.7" y="90.1">12</text>
<text x="172.7" y="92.7">13</text>
<text x="172.7" y="95.2">16</text>
<text x="218.4" y="90.1">24</text>
<text x="218.4" y="92.7">25</text>
<text x="218.4" y="95.2">26</text>
<text x="139.6" y="97.8">1</text>
<text x="146" y="97.8">3</text>
<text x="172.7" y="97.8">17</text>
<text x="172.7" y="100.3">18</text>
<text x="218.4" y="97.8">36</text>
<text x="218.4" y="100.3">37</text>
<text x="143.5" y="102.9" transform="rotate(-90 143.5 102.9)">2</text>
<text x="172.7" y="102.8">19</text>
<text x="172.7" y="105.4">27</text>
<text x="172.7" y="107.9">28</text>
<text x="218.4" y="102.8">38</text>
<text x="218.4" y="105.4">41</text>
<text x="218.4" y="107.9">42</text>
<text x="172.7" y="110.5">29</text>
<text x="172.7" y="113">30</text>
<text x="60.9" y="115" transform="rotate(-90 60.9 115)">8</text>
<text x="63.5" y="115" transform="rotate(-90 63.5 115)">7</text>
<text x="172.7" y="115.5">31</text>
<text x="172.7" y="118.1">32</text>
<text x="219" y="115.5">4 NRST</text>
<text x="219" y="115.5">4</text>
<text x="51.4" y="123.2">2</text>
<text x="51.4" y="125.7">3</text>
<text x="51.4" y="120.6">4</text>
<text x="71.7" y="125.7">5</text>
<text x="71.7" y="123.2">6</text>
<text x="172.7" y="120.6">33</text>
<text x="172.7" y="123.2">34</text>
<text x="172.7" y="125.7">35</text>
<text x="51.4" y="128.2">1</text>
<text x="172.7" y="130.8">40</text>
<text x="172.7" y="128.2">39</text>
<text x="60.9" y="137.9" transform="rotate(-90 60.9 137.9)">9</text>
<text x="172.7" y="135.9">44</text>
<text x="172.7" y="133.3">43</text>
<text x="172.7" y="138.4">45</text>
<text x="172.7" y="140.9">46</text>
<text x="172.7" y="143.5">47</text>
<text x="173.3" y="146">3</text>
<text x="173.3" y="148.6">5</text>
<text x="195.6" y="155.6" transform="rotate(-90 195.6 155.6)">7</text>
</g>
<g font-size="1.3" fill="#11de22">
<text x="52.1" y="51.9">USBCD-</text>
<text x="52.1" y="54.5">USBCD+</text>
<text x="50.8" y="62.1">USBCC1</text>
<text x="50.8" y="64.6">USBCC2</text>
<text x="82.5" y="76.1">USBD-</text>
<text x="82.5" y="78.6">USBD+</text>
</g>
<g font-size="1.3" fill="#428aff">
<text x="118.1" y="65.9">UART0Rx</text>
<text x="118.1" y="68.5">UART0Tx</text>
<text x="118.1" y="73.5">UART0RTS</text>
<text x="165.1" y="77.3">UART0Rx2</text>
<text x="165.1" y="74.8">UART0Tx1</text>
<text x="119.4" y="86.2">UART0CTS</text>
<text x="158.7" y="95.1">UART0RTS</text>
<text x="158.7" y="97.7">UART0CTS</text>
</g>
<text font-size="1.3" fill="#0f0f0f" x="167.6" y="79.9">ROSC 8</text>
<g font-size="1.3" fill="#26ffe0">
<text x="151.1" y="87.5">HFXIN</text>
<text x="151.1" y="90">HFXOUT</text>
</g>
<g font-size="1.3" fill="#c89337">
<text x="226.2" y="88.7">INT2</text>
<text x="226.2" y="86.2">INT1</text>
<text x="162" y="101.4">I2C0SDA</text>
<text x="161.7" y="103.9">I2C0SCL</text>
<text x="23.5" y="120.4">I2C0SDA</text>
<text x="77.9" y="124.3">INT1</text>
<text x="22.3" y="129.3">I2C0SCL</text>
<text x="77.9" y="126.8">INT2</text>
</g>
<g font-size="1.3" fill="#a5a4a2">
<text x="125.7" y="120.1" transform="rotate(-90 125.7 120.1)">1</text>
<text x="135.2" y="123.2">2</text>
<text x="135.2" y="125.7">4</text>
<text x="135.2" y="128.2">6</text>
<text x="124.4" y="137.9" transform="rotate(-90 124.4 137.9)">5</text>
<text x="135.2" y="133.3">3 NRST</text>
<text x="135.2" y="133.3">3</text>
</g>
<g font-size="1.3" fill="#939391">
<text x="126.7" y="125" transform="rotate(-90 126.7 125)">VCC</text>
<text x="128" y="124.2">SWDIO</text>
<text x="86.1" y="130.5">Conn_ARM_SWD_TagConnect_TC2030</text>
<text x="118.3" y="128">J2</text>
<text x="127.7" y="126.7">SWCLK</text>
<text x="129.9" y="129.2">SWO</text>
<text x="125.4" y="135.4" transform="rotate(-90 125.4 135.4)">GND</text>
<text x="128.2" y="134.3">RESET</text>
<text x="24.1" y="166.1">M3</text>
<text x="24.1" y="163.5">MH1</text>
<text x="33" y="166.1">M3</text>
<text x="33" y="163.5">MH2</text>
<text x="41.9" y="166.1">M3</text>
<text x="41.9" y="163.5">MH3</text>
<text x="50.8" y="166.1">M3</text>
<text x="50.8" y="163.5">MH4</text>
<text x="62.2" y="163.5">FID1</text>
<text x="62.2" y="166.1">Fiducial</text>
<text x="74.9" y="163.5">FID2</text>
<text x="74.9" y="166.1">Fiducial</text>
<text x="87.6" y="163.5">FID3</text>
<text x="87.6" y="166.1">Fiducial</text>
</g>
<g font-size="1.3" fill="#cc569b">
<text x="138.4" y="125.6">SWCLK</text>
<text x="138.4" y="123.1">SWDIO</text>
</g>
<g font-size="1.3" fill="#ec2dff">
<text x="165.1" y="128.1">VREF-</text>
<text x="165.1" y="133.2">VREF+</text>
</g>
</svg>
